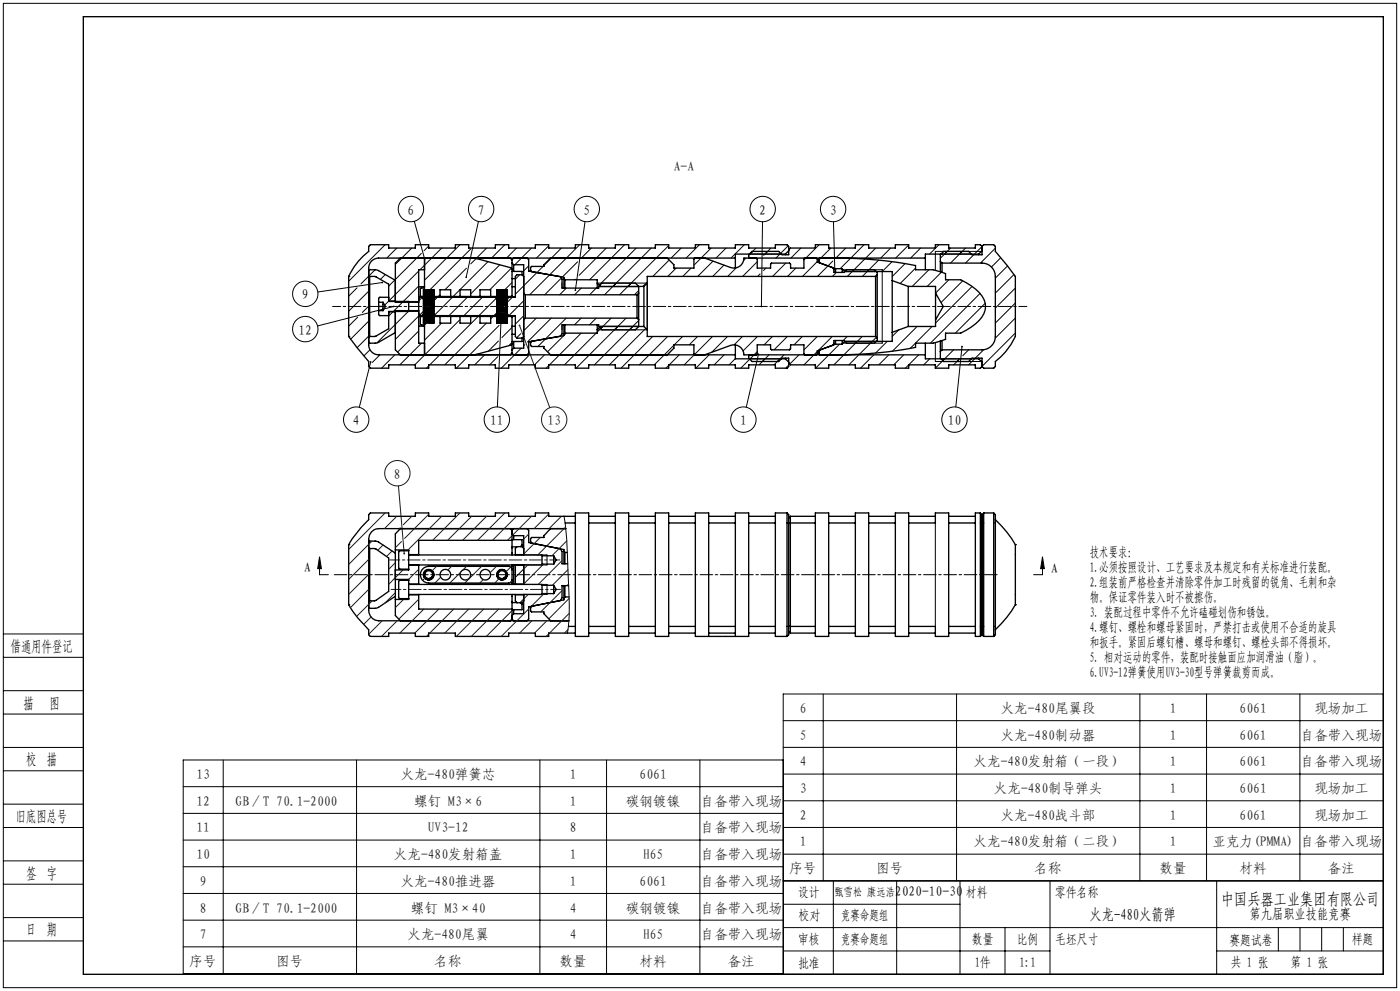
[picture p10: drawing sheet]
<svg xmlns="http://www.w3.org/2000/svg" width="420mm" height="297mm" viewBox="0 0 420 297" stroke-linecap="round" stroke-linejoin="round" font-family="sans-serif">
<g fill="none" stroke="#000" stroke-width=".3">
<path d="M1 1h418v295h-418zM124.3 66.3l3.1 11.2M143.5 66.4l-3.6 16.7M175.5 66.4l-2.9 20.6M224.8 76.2h9.6M228.8 66.5l-.4 25.3M250 66.5l.4 14.1M282.3 76.2h9.1M294.4 75.3h-13.8v5.7M114.7 84.7l-19.4 2.8M118.1 91.8l-22.8 5.9M118.6 93.3h7"/>
<path d="M118.6 90.3h7M150.3 96.2l-1.1 25.8M168.6 84.8v1.1M168.6 97.8v1M179.2 84.8h15v14h-15M179.6 97.8h12M179.6 85.9h12M252.9 80.8h11.8v.6v21.4h-11.8M253.4 81.4h9.5M111.2 108.5l-3.4 13.6M224.8 107.5h9.6M227.5 106.2l-3.6 15.9"/>
<path d="M253.4 102.3h9.5M280.6 102.7v5.6h13.8M282.3 107.5h9.1M288.6 103.9l-1.9 18.1M95.9 166.9l.5 3.5h-1.1zM95.9 166.9v5.3h2.6M157.1 175.2h7v.2v2.8h-7M157.1 166.3h7v.3v2.7h-7M312.7 166.9l.6 3.5h-1.1zM312.7 166.9v5.3h-2.6M1 197h24M1 190h24"/>
<path d="M1 214h24M1 207h24M235 216h180M247 208v56M287 208v56M342 208v56M362 208v56M390 208v56M1 224h24M1 231h24M55 235.8h180M67 227.8v64"/>
<path d="M107 227.8v64M162 227.8v64M182 227.8v64M210 227.8v64M235 224h180M235 232h180M235 240h180M235 227.8h-180v64h180v-83.8h180v56h-180M1 248h24M1 258h24M1 241h24M55 243.8h180"/>
<path d="M55 251.8h180M55 259.8h180M235 248h180M235 256h180M1 275h24M1 265h24M55 267.8h180M55 275.8h180M235 271h53M235 278h180M250 264v28M269 264v28"/>
<path d="M288 264v28M301.5 278v14M315 264v28M365 264v28M383.5 278v7M390 278v7M396.5 278v7M403 278v7M1 282h24M55 283.8h180M235 285h80M365 285h50"/>
<circle cx="123.3" cy="62.6" r="3.8"/>
<circle cx="144.3" cy="62.6" r="3.8"/>
<circle cx="176" cy="62.6" r="3.8"/>
<circle cx="228.8" cy="62.6" r="3.8"/>
<circle cx="249.9" cy="62.6" r="3.8"/>
<circle cx="91.6" cy="98.6" r="3.8"/>
<circle cx="91.6" cy="88.1" r="3.8"/>
<circle cx="106.9" cy="125.8" r="3.8"/>
<circle cx="149.1" cy="125.8" r="3.8"/>
<circle cx="223" cy="125.8" r="3.8"/>
<circle cx="286.3" cy="125.8" r="3.8"/>
</g>
<g fill="none" stroke="#191924" stroke-width=".3">
<path d="M155.9 97.5l9 24.7M119.5 145.6l1.8 20.3"/>
<circle cx="166.3" cy="125.8" r="3.8"/>
<circle cx="119.2" cy="141.8" r="3.8"/>
</g>
<path d="M100.1 172.2h199.2" fill="none" stroke="#000" stroke-width=".3" stroke-dasharray="3.8 .8 .8 .8" stroke-dashoffset="-.1"/>
<path d="M308.1 91.8h-208.3" fill="none" stroke="#000" stroke-width=".3" stroke-dasharray="3.8 .8 .8 .8" stroke-dashoffset="1.4"/>
<path d="M116.9 167.8h51" fill="none" stroke="#191924" stroke-width=".3" stroke-dasharray="3.8 .8 .8 .8" stroke-dashoffset=".8"/>
<path d="M168.1 176.7h-50.8" fill="none" stroke="#191924" stroke-width=".3" stroke-dasharray="3.8 .8 .8 .8" stroke-dashoffset=".9"/>
<path d="M25 5h390v287h-390zM415 264h-180v28" fill="none" stroke="#000" stroke-width=".4"/>
<path d="M127.2 77.3v.4h.2v-.2l.1 .2 .1-.4zM139.7 82.9v.4l.2-.2-.1 .2 .3-.1-.1-.3zM172.4 86.8v.4l.2-.2v.2h.2v-.4zM228.2 91.7v.3l.2 .1v-.3v.3l.2-.1v-.4zM250.2 80.4l.1 .4 .1-.2v.2l.2-.1v-.3zM288.4 103.7a.25 .25 0 0 0 .1 .4 .25 .25 0 0 0 .3-.2 .25 .25 0 0 0-.2-.3v.3v-.3zM227.3 106a.25 .25 0 0 0 .1 .4 .25 .25 0 0 0 .4-.1 .25 .25 0 0 0-.2-.4l-.1 .3 .1-.3zM150.1 96.1a.25 .25 0 0 0 .1 .3 .25 .25 0 0 0 .3-.1 .25 .25 0 0 0-.2-.3v.2v-.2zM111 108.3a.25 .25 0 0 0 .1 .4 .25 .25 0 0 0 .3-.1 .25 .25 0 0 0-.1-.3l-.1 .2 .1-.2zM117.9 91.7v.3h.4v-.2h-.2l.2-.1zM114.5 84.5l.1 .4 .3-.1 .1-.2-.3 .1 .3-.1-.2-.1z" fill="#000"/>
<path d="M121.1 165.7v.4l.2 .1v-.3l.1 .2v-.4zM155.7 97.4a.25 .25 0 0 0 .1 .4 .25 .25 0 0 0 .3-.3 .25 .25 0 0 0-.3-.2l.1 .2z" fill="#191924"/>
<g fill="#000">
<path d="M104.4 82.8a.2 .2 0 0 1 .4 0 .2 .2 0 0 1-.4 0zM104.4 100.8a.2 .2 0 0 1 .4 0 .2 .2 0 0 1-.4 0z"/>
<path d="M104.4 163.2a.2 .2 0 0 1 .4 0 .2 .2 0 0 1-.4 0zM104.4 181.2a.2 .2 0 0 1 .4 0 .2 .2 0 0 1-.4 0zM304.4 181.2a.2 .2 0 0 1 .4 0 .2 .2 0 0 1-.4 0zM304.4 163.2a.2 .2 0 0 1 .4 0 .2 .2 0 0 1-.4 0z"/>
<path d="M312.7 166.9l.6 3.5h-1.1zM95.9 166.9l.5 3.5h-1.1z"/>
</g>
<g fill="none" stroke="#000" stroke-width=".3">
<path d="M115.5 73.3l-10.9 11M119 74.3l-3 3M123.5 74.3l-4.9 5M126.4 75.9l-7.8 7.8M128.6 73.7l-1.4 1.4M132.5 74.3l-6.5 6.5M138 73.3l-10.6 10.7M141.2 74.6l-12.2 12.2M142.8 77.5l-1.6 1.6M146 74.3l-3 3M146.4 78.4l-10.4 10.4M149.9 79.4l-8.7 8.7"/>
<path d="M151.5 73.3l-4 4M155 74.3l-3 3M158.6 79.7l-1.5 1.5M159.4 74.3l-5 5M162.9 79.8l-8.3 8.4M164.6 73.7l-3.7 3.6M168.4 74.3l-5.2 5.3M173.3 78.4l-4.6 4.6M173.9 73.3l-15 15M177.4 74.3l-2.9 3M181.9 74.3l-8.2 8.2M187.4 73.3l-10.5 10.5"/>
<path d="M190.9 74.3l-11.1 11.1M195.4 74.3l-14 14M200.6 73.6l-14.7 14.7M200.8 77.9l-5 4.9M204.3 74.3l-3 3M209.8 73.3l-4 4M213.3 74.3l-5.1 5.2M213.9 78.3l-4.6 4.5M217.2 79.5l-3.4 3.3M217.8 74.3l-3 3M223.3 73.3l-4 4M223.8 77.3l-.7 .7"/>
<path d="M226.8 74.3l-2.2 2.2M227.2 78.5l-4.4 4.3M231.3 74.3l-2.2 2.2M235.8 78.8l-4 4M236.4 73.7l-3.6 3.6M240.3 74.3l-3 3M245.2 78.4l-4.5 4.4M245.8 73.3l-4.6 4.6M249.2 74.3l-3.5 3.6M249.9 78.2l-4.7 4.6M253.7 74.3l-2.9 2.9M255.2 77.4l-3.2 3.1"/>
<path d="M259.2 73.3l-4 4M259.4 77.6l-5.2 5.2M262.7 74.3l-3 3M263.6 78l-4.9 4.8M267.2 74.3l-3 3M267.6 78.4l-2.9 3M271.5 79l-3.8 3.9M272.6 73.4l-3.9 3.9M276.2 74.3l-3 3M281.7 73.3l-2.8 2.9M285.2 74.3l-3.1 3.1M289.7 74.3l-4.5 4.5"/>
<path d="M292.1 76.3l-2.5 2.5M295.1 73.3l-2.8 2.9M298.6 74.4l-4.5 4.4M300.2 77.3l-2.8 2.7M302.3 79.7l-3.7 3.7M107.1 86.3l-2.5 2.5M107.3 95l-2.7 2.7M110.6 96.2l-5.4 5.5M110.6 91.7l-1.9 2M110.6 87.3l-6 6M110.6 82.8l-2.3 2.3M112.5 80.8l-1.8 1.9"/>
<path d="M115.6 82.3l-1.5 1.4M117.9 93.4l-1.3 1.3M118.4 83.9l-1.8 1.8M122.7 93.1l-9.7 9.7M125.6 99.2l-6.3 6.3M125.6 94.7l-7 7M125.6 85.7l-7.6 7.6M125.6 81.2l-10.2 10.2M126.6 89.2l-1.4 1.4M127 93.3l-1.1 1.1M127 88.8h.1M127.2 88.6l-.1 .1"/>
<path d="M128 96.8l-.6 .7M128.7 91.6l-.5 .5M130.1 90.2l-.2 .2M131.2 89.1l-1 1M132 88.3l-.5 .5M132.5 96.8l-5.1 5.1M135.7 89.1l-5.2 5.2M138 95.8l-10.5 10.4M139.9 80.4l-6.4 6.4M140.2 89.1l-5.5 5.5M143.4 94.8l-14.5 14.5M144.7 89.1l-5.5 5.5"/>
<path d="M145.9 96.8l-12.5 12.5M147.9 94.8l-.7 .8M148.8 89.4l-5.1 5.2M149 93.8l-.8 .8M149.2 89l-.1 .2M149.7 97.5l-12.8 12.8M151.2 91.6l-.5 .5M152.1 90.7l-.1 .1M152.4 94.8l-.2 .3M153.4 80.4l-6.5 6.4M153.6 98.1l-3 3.1M153.6 84.7l-2.2 2.1"/>
<path d="M153.7 89.1l-1.5 1.5M155.9 82.3l-1.3 1.4M156.2 100l-1.2 1.2M157.1 90.2l-4.4 4.4M157.1 94.6l-2.5 2.5M160.9 95.3l-3.9 3.9M165.4 95.3l-7.2 7.2M168.4 83.3l-5 5M169.9 99.8l-.7 .7M169.9 95.3l-8.5 8.5M169.9 86.3l-2 2M172.6 83.7l-.2 .1"/>
<path d="M174.4 99.8l-9.5 9.5M174.4 95.3l-2 2M174.4 86.3l-2 2M178.8 99.8l-9.5 9.5M178.9 95.3l-2 2M178.9 86.3l-2 2M183.3 95.3l-4.1 4.2M187.8 95.3l-15 15M191.6 87.1l-1.3 1.2M191.6 96.1l-13.3 13.2M193.7 98.4l-10.9 10.9M194.2 84.5l-1.4 1.3"/>
<path d="M202.8 80.3l-2.5 2.5M207.3 80.3l-2.5 2.5M220.9 80.3l-2.6 2.5M228 82.1l-.7 .7M229.8 80.3l-.8 .8M238.8 80.3l-2.5 2.5M250.9 81.6l-1.2 1.2M269.6 98.9l-1.9 1.9M274.7 80.4l-4.6 4.6M275.1 97.8l-7.4 7.5M278.7 80.8l-5 5M279.6 97.8l-6.6 6.6"/>
<path d="M282.4 81.6l-4.2 4.2M284.6 83.8l-3.9 4M288.8 84.2l-6.5 6.5M291.6 85.8l-10.9 11M294 87.9l-14.9 14.9M295.6 90.9l-9 8.9M304.2 82.3l-5.6 5.5M304.6 86.3l-6 6M304.6 95.3l-6 6M304.6 99.8l-10.5 10.5M304.6 90.8l-6 6M110.6 100.7l-3.5 3.5"/>
<path d="M111 104.8l-1.8 1.9M114 106.3l-2.3 2.3M118.5 106.3l-4 4M126.5 102.8l-6.5 6.5M127.4 106.3l-3 3M128.6 109.7l-.7 .6M145.4 106.3l-3 3M149.3 106.9l-2.4 2.4M149.5 102.2l-3 3M153.6 102.6l-1 1M156.4 104.3l-6 6M157.5 103.3l-.4 .3"/>
<path d="M158.7 106.5l-2.8 2.8M163.4 106.3l-2.7 2.7M164.6 109.6l-.7 .7M169.1 100.6l-4.8 4.8M195.8 100.8l-9.5 9.5M200.3 100.8l-8.5 8.5M200.6 109.5l-.8 .8M202.2 103.5l-5.9 5.8M203.8 106.3l-3 3M204.8 100.8l-2.5 2.5M208.3 106.3l-3 3M209.3 100.8l-2.5 2.5"/>
<path d="M212.8 106.3l-4 4M213.8 100.8l-5.4 5.4M217.2 106.3l-3 3M218.3 100.8l-4.8 4.8M220.6 107.5l-1.9 1.8M222.7 100.8l-2.5 2.5M227.2 105.4l-5 4.9M227.2 100.8l-4.3 4.4M230.7 106.3l-3 3M231.7 100.8l-2.5 2.5M235.2 106.3l-3 3M236.2 100.8l-4 4"/>
<path d="M236.6 109.4l-.9 .9M237.2 104.4l-.5 .4M239.7 106.3l-2.8 2.8M240.7 100.8l-2.5 2.5M245.2 105.4l-4 3.9M245.2 100.8l-4 4.1M249.7 100.8l-4.2 4.3M251.9 103.2l-7.2 7.1M254.2 100.8l-1.2 1.2M257.7 106.3l-3 3M258.7 100.8l-8.5 8.5M262.1 106.3l-4 4"/>
<path d="M262.9 101.1l-5.1 5.1M266.2 102.3l-3.5 3.5M266.6 106.3l-3 3M271.1 106.3l-3 3M275.6 106.3l-4 4M278.9 107.5l-1.8 1.8M286.1 104.8l-5.5 5.5M287.7 107.7l-1.6 1.6M290.6 104.8l-1.8 1.8M292.4 107.5l-1.8 1.8M295.1 104.8l-2.5 2.5M169.2 154.7a109.6 109.6 0 0 1 1.2 17.2 88.4 88.4 0 0 1-.2 17.8"/>
<path d="M280.6 156.7v31M157.1 179.5l-1.1 1.1M157.1 166.1l-.2 .1M157.1 175v.1M157.1 170.5l-2.5 2.5"/>
</g>
<g fill="none" stroke="#000" stroke-width=".4">
<path d="M120.1 77.3l-1.5 1.5v11.8h7M127.7 77.4l-.3-.1v9h-1.1l-.2 .2v2.1l.2 .2h.7M127.9 77.3l-.5 .5M141.8 77.3l1.2 .2 10.2 2.7 .4 .5M142.5 77.4h10.6l.5 .5M153.6 78.8l.5 .5M154.1 79.3v2M154.1 79.3h3v25h-3M154.1 77.3l-.5 .5v10.8l-.2 .2h-1.2M158.1 77.3l.5 .5v3.4l10.6 1.9v.4M165.2 77.3l-2 2v.5h-3.7l-.3 .3v.9M200.2 77.3l2 2v1h6v-2.7l.3-.3"/>
<path d="M211.4 77.3l7.7 2.9a3 3 0 0 0 4.1-2.9h54.4M220.6 77.3h-107a3 3 0 0 0-3 3v23a3 3 0 0 0 3 3h107M220.6 77.3v3M224.6 77v-.7l1-1h8l1 1h2v-2.5l-.5-.5h-3.5v1h-8v-1h-4v1h-8v-1h-4v1h-8v-1h-4v1h-8v-1h-4v1h-8v-1h-4v1h-8v-1h-4v1h-8v-1h-4v1h-8v-1h-4v1h-8v-1h-4v1h-8v-1h-5.5l-.5 .5v1.5a20 20 0 0 0-6 7.5v18l6 7.5v1.5l.5 .5h5.5v-1h8v1h4v-1h8v1h4v-1h8v1h4v-1h8v1h4v-1h8v1h4v-1h8v1h4v-1h8v1h4v-1h8v1h4v-1h8v1h4v-1h8v1h3.5l.5-.5v-2.5h-2l-1 1h-8l-1-1v-.7M224.6 77v.3M224.6 77l.3 .3M226.9 77.3l.3 .3v2.7h4v-1.2l.3-.3h5.4l.3 .3v1.2h4v-2.7l.3-.3M235.6 76.2v.1M235.6 76.2h-15v1.1M236.6 75.2l-1 1M244.9 77.3l.3 .3v.9l4.7 1.7 .3 .6v.8h3l.8-.8h8.4l.8 .8v.7M245.7 78.2v.5"/>
<path d="M245.7 78.2l.2 .6 4.8 1.7M246 77.3l-.3 .3v.6M250.7 77.3a123.1 123.1 0 0 1 24 2.3v1.2a17.9 17.9 0 0 1 9 1.2v1.8h4.5a14.1 14.1 0 0 1 7 5.9 5.4 5.4 0 0 1-1.4 6.3 19 19 0 0 1-5.6 3.8h-4.5v1.9a17.9 17.9 0 0 1-9 1.1v1.3a123.1 123.1 0 0 1-24 2.2M277.6 77.3v3.5M282.1 78.3v3.2M282.1 78.3l.5 .5M282.6 78.8h12a4 4 0 0 1 4 4v18a4 4 0 0 1-4 4h-12M282.6 78.8v2.8M293.6 76.2v.1M293.6 76.2h-16v1.1M294.6 73.8l.5-.5h3l.5 .5v1.5l6 7.5v18a20 20 0 0 1-6 7.5v1.5l-.5 .5h-3l-.5-.5M294.6 73.8v2.5h-3l-1-1h-7.5l-1 1v2"/>
<path d="M294.6 73.8l-.5-.5h-1.5v1h-8v-1h-4v1h-8v-1h-4v1h-8v-1h-4v1h-8v-1h-4v1h-7.5l-.5 .5M294.6 75.2l-1 1M110.6 81.1l.3-.3 2.3 .2 5.4 3M110.6 82.5l.3 .3M110.9 82.8v18M110.9 82.8l1.8 .1 3.9 2.3v5.1h6v3h-6v5.2l-3.9 2.3h-1.8M113.6 93.1h1.3M113.6 90.6h1.3M113.6 91.8h1.3M114.9 90.6v2.5M114.9 90.6l.7 1.2-.7 1.3M116.6 89.1h-2.7l-.3 .4 .1 4.9 2.9 .2"/>
<path d="M116.6 93.4h2M116.6 90.2h2M118.6 99.7l-5.4 3-2.3 .1-.3-.3M125.6 94.8l4.4 .2M125.6 93.1h-7v11.7l1.5 1.5M125.6 88.9h2.9M125.6 85.9h1.8M125.6 97.8h1.8M125.6 94.1l.5 .5h.4M126.5 94.6h.6M126.5 89.1h.6M126.5 89.1h-.4l-.5 .5"/>
<path d="M126.5 89.1l.5 .5M127 88.8l2.8 .1-2.5 .1M127 94.8h.8M127 94.8h-.7l-.2 .2v2.1l.2 .2h1.1v9h.3M127 89.6v2h3.2v-2M127 88.8v-2h3.2v2M127 94.8v2h.4M127 94.1l-.5 .5M127 94.1h.1M127 89.6h.1M127.1 94.4l2.6 .1 .4 .3-2.6-.1-.3-.1zM127.2 96.8h.2"/>
<path d="M127.2 94.2l2.7 .2M127.3 95.5l2.6 .2M127.3 94.3l-.1-.4 2.9 .3-.1 .2-.6 .1M127.3 96.8l-.1-.3 2.6 .3h-2.4M127.3 92.7l-.2 .2 .2 .1M127.3 92.7l2.6 .2 .2 .2-2.9-.1M127.4 80.8h-1.8v22h1.8M127.4 93.1l2.7 .3-.6 .3M127.4 96.1l2.7 .3-1 .3M127.4 89.6h2.8M127.7 93.1h-.5l-.1 .2 2.8 .3M127.7 94.3l-.5 .1"/>
<path d="M127.8 95.6h-.6M127.8 93.9l-.6 .1M127.8 94.7l-.6 .1-.1 .2 2.8 .3M127.8 96l-.6 .1-.1 .2 2.7 .2M127.8 95.1l-.6 .1M127.8 93.5h-.6M128 92.6l-.7 .1M128.1 96.4l-.9 .1M129.6 86.8h.2M129.6 92.1h.2M129.7 87l-2.3 .1M129.7 92.5l.4 .2-.7 .1"/>
<path d="M129.8 92.1l.3 .1-1 .2M129.8 92.1h-2.8v2M129.8 91.5l-.2 .1M129.8 87.2l-2.5 .2M129.8 91.6l.1-.2 .2 .2M129.8 91l-2.5 .2M129.8 90.5l-2.5 .2M129.8 90.1l-2.4 .2M129.8 88.5l-2.4 .1M129.8 88l-2.4 .2M129.8 89.7l-2.4 .2M129.8 89.3l-2.4 .1"/>
<path d="M129.8 87.6l-2.4 .2M129.9 96.1h-.1a4.1 4.1 0 0 1-2.7-.4l3 .2-.8 .3M129.9 90l-2.5 .1M129.9 89.5l-2.5 .2M129.9 89.1l-2.5 .2M129.9 87.9l-2.5 .1M129.9 95.4l.1 .3-.5 .1M129.9 93.7l.1 .3-.6 .1h.8M129.9 90.4l-2.5 .1M129.9 88.7l-2.5 .2M129.9 95l.2 .1-.1 .2M129.9 95.4l-2.7-.2-.1 .2 .2 .1"/>
<path d="M129.9 93.7h-2.8l.3 .2 2.5 .1M130 94.9h-.5M130 93.2l-.5 .1M130 92.5l-2.9-.2 .4 .3 2.4 .2M130 95.3h-.5M130 89.1h.7M130 90.7l-2.6 .2M130 94.6h.7M130 94.8h.2M130.1 88.8h.1M130.1 88.9h20.7M130.1 87.2l-.2 .2-2.5 .2"/>
<path d="M130.1 88.1l-2.7 .3M130.1 91.1l-2.7 .3M130.1 92.1l.1 2M130.2 94.1l.5 .5M130.2 94.8v2h-.3M130.2 88.8h1.8M130.2 94.8h1.8M130.7 94.6h17.8M130.7 89.1h17.8M130.7 89.1l-.5 .5M132 88.8h3.2M132 94.8h3.2"/>
<path d="M132 88.8v-2h3.2v2M132 94.8v2h3.2v-2M135.2 88.8h2.8M135.2 94.8h2.8M138 88.8h3.2M138 94.8h3.2M138 88.8v-2h3.2v2M138 94.8v2h3.2v-2M141.2 88.8h2.8M141.2 94.8h2.8M144 88.8h3.2M144 94.8h3.2"/>
<path d="M144 88.8v-2h3.2v2M144 94.8v2h3.2v-2M147.2 88.8h1.9M147.2 94.8h1.9M148.5 94.6h.6M148.5 89.1h.6M148.5 89.1l.5 .5M149 94.1h3.2M149 89.6v2h3.2v-2M149 88.8v-2h3.2v2M149 94.8v2h.6M149 94.1l-.5 .5"/>
<path d="M149 89.6h.1M149.3 94.3l-.2 .2 .2 .2 2.6 .1M149.3 92.7l-.2 .2 .2 .1 2.6 .2M149.3 94.8l-.2 .1 .2 .2 2.6 .2M149.3 92.7l2.8 .3-.1 .2h-.5M149.3 94.4l2.8 .2-.1 .3h-.6M149.3 94.8l2.7 .2 .1 .2-.2 .1M149.3 93.1l2.7 .2 .1 .2-.2 .1M149.4 92.3l2.6 .2M149.4 95.6l2.5 .2 .2 .1-.1 .2M149.4 92.5h.1M149.4 95.2l2.5 .2 .2 .1-.2 .2"/>
<path d="M149.4 96.5l2.4 .2M149.4 89.6h2.8M149.6 86.8l-.2 .1M149.7 93l-.5 .1-.1 .2 2.8 .3M149.8 94.7l-19.7 .1M149.8 96l-.7 .2 3 .2-.2-.2-2.6-.2M149.8 93.9l-.7 .3 2.8 .2M149.8 95.5l-.5 .1-.2 .2 2.8 .3M149.8 94.3l-.6 .1M149.8 95.1l-.6 .1-.1 .2 2.8 .3M149.8 93.5l-.6 .1v.2a4.8 4.8 0 0 0 2.9 0l-.2-.1M150 96.4l-.9 .2a1.22 1.22 0 0 0 1.4 .3"/>
<path d="M150.5 96.7h-1.1M150.5 96.8h1.4M151.6 92.1h-2.6v2M151.7 92.1h.2zM151.8 91.5l-.1 .1 .2-.2 .2 .2M151.8 91.4v.1M151.8 92.2l-.7 .2M151.8 87.2l-2.6 .2M151.8 90.5l-2.5 .2M151.8 87.6l-2.4 .2M151.8 90.1l-2.5 .2M151.8 88.9l-2.5 .1"/>
<path d="M151.8 89.3l-2.5 .2M151.8 88l-2.5 .2M151.8 89.7l-2.5 .2M151.8 88.5l-2.5 .1M151.8 91l-2.5 .2M151.8 92.5l-2.6 .2M151.8 87l-2.3 .1M151.9 91.2l-2.5 .2M151.9 87.9l-2.5 .1M151.9 88.8h.3M151.9 90.4l-2.5 .1M151.9 90l-2.5 .1"/>
<path d="M151.9 88.7l-2.5 .2 2.4-.1M151.9 94.1l.2 .2-.1 .1M151.9 89.1l-2.5 .2M151.9 89.5l-2.5 .2M151.9 92.1h.2M151.9 92.4l.1 .4h-.7M152 95.3h-.5M152 96.1l-.7 .1M152 95.7l-.5 .1M152 94.4l-.6 .1M152 96.5l-.9 .1M152 89.1h.7"/>
<path d="M152 94.8h.2M152 94.6h.7M152.1 94.8h2.5M152.1 88.9h2.5M152.1 92.1l-.2 .2M152.1 92.1l.1 2M152.1 90.7l-2.7 .3M152.1 88.2l-2.7 .3M152.1 87.3l-2.7 .3M152.2 94.8h1.2l.2 .2v10.8M152.2 94.1l.5 .5M152.2 94.8v2h-.2"/>
<path d="M152.7 94.6h1.9v6.2l.5 .5h1.5M152.7 89.1l-.5 .5M153.6 88.9v.2M153.6 94.6v.2M153.6 81.3h3v1M153.6 85.9h1M153.6 97.8h1M153.6 83.5h1M154.1 88.9v.2M154.1 94.6v.2M156.6 82.3h-1.5l-.5 .5v6.3h-1.9M156.6 82.3l.5 .5"/>
<path d="M157.1 87.8l.5 .5M157.6 88.3v7M157.6 95.3l-.5 .5M157.6 95.3h33.5M157.6 88.3h33.5M159.2 81v.3M159.2 81l.3 .4M168.1 82.9l.5 .7v2.7h11v-.5l1-1h10l1 1v2M169.2 97.3v2.8M169.2 83.5v2.8M169.2 83.5l.3 .3M169.5 83.8v2.5"/>
<path d="M169.5 97.3v2.5M169.5 83.8h9.7v1M169.5 99.8l-.3 .3M179.2 97.3v1.5M179.2 84.8v1.5M179.2 98.8v1h-9.7M179.2 84.8l1 1h13M191.1 88.3v7M191.1 95.3l.5 .5M191.6 87.8v8M191.6 95.8v2l-1 1h-10l-1-1v-.5h-11v2.8l-.5 .7M191.6 87.8l-.5 .5"/>
<path d="M193.2 85.8v12M193.2 97.8h-13l-1 1M193.2 97.8l1 1M194.2 84.8v14M194.2 98.8v2h68.5M194.2 84.8l-1 1M250.7 80.5v1.1M250.7 80.5h2M252.7 80.6v1M252.7 80.6l.8 .8h14.2v2.7M252.7 80.5v.1M262.7 82.8v18"/>
<path d="M262.7 82.8h-68.5v2M263.2 82.3v19M263.2 82.3l-.5 .5M267.7 84.1v15.5M267.7 99.6v2.7h-14.2l-.8 .8M267.7 84.1l4.8 1.7M272.5 85.8v12M272.5 97.8l-4.8 1.8M272.5 85.8h8.2v2M280.7 87.8v8M280.7 95.8v2h-8.2M280.7 87.8l2.3 4-2.3 4"/>
<path d="M110.9 100.8l-.3 .3M127.4 105.8l.5 .5M153.6 103l-.4 .4-10.2 2.8-1.2 .1M153.6 105.8l-.5 .5h-10.6M153.6 100.2h1M153.6 105.8l.5 .5M154.1 102.3v2M154.1 104.3l-.5 .5M156.6 101.3v1h-3M157.1 100.8l-.5 .5M159.2 102.3v.4M159.2 102.7v.8l.3 .3h3.7v.5l2 2"/>
<path d="M159.5 102.3l-.3 .4M169.2 100.1v.5l-10.6 1.8v3.4l-.5 .5M200.2 106.3l2-2v-1h6v2.7l.3 .3M211.4 106.3l7.7-2.8a3 3 0 0 1 4.1 2.8h54.4M220.6 103.4v2.9M220.6 106.3v1.2h15M224.6 106.3v.3M224.9 106.3l-.3 .3M226.9 106.3l.3-.3v-2.7h4v1.2l.3 .3h5.4l.3-.3v-1.2h4v2.7l.3 .3M235.6 107.3v.2M235.6 107.5l1 1M236.6 108.8l.5 .5h7.5v1h4v-1h8v1h4v-1h8v1h4v-1h8v1h4v-1h8v1h1.5l.5-.5"/>
<path d="M245.7 105v.5M245.7 105.5v.5l.3 .3M245.9 104.9l-.2 .6M250.7 102v1.2M250.7 103.2l-5.5 2v.8l-.3 .3M252.7 102v1.1M252.7 103.1l-2 .1M262.7 100.8l.5 .5M263.2 101.3v.7l-.8 .8h-8.4l-.8-.8h-3v.8l-.3 .6M277.6 102.8v3.5M277.6 106.3v1.2h16M282.1 102.2v3.1"/>
<path d="M282.1 105.3v2l1 1h7.5l1-1h3v2.5M282.6 102.1v2.7M282.6 104.8l-.5 .5M293.6 107.3v.2M293.6 107.5l1 1M120.1 158.4l-1.5 1.6v4.8M153.1 158.4l.5 .6M153.6 159v2.9M154.1 158.4l-.5 .6M158.1 158.4l.5 .6v3.6l10.6 2.1v.5M165.2 158.4l-2 2.1v.6h-3.7l-.3 .3v1.3M169.5 156.7h3.1"/>
<path d="M169.8 158.4h-56.2a3.1 3.1 0 0 0-3 3.2v21.3a3.1 3.1 0 0 0 3 3.1h57.1M172.6 156.7v-3h4v3M172.6 154.7h-8v-1h-4v1h-8v-1h-4v1h-8v-1h-4v1h-8v-1h-4v1h-8v-1h-5.5l-.5 .5v1.5a29.2 29.2 0 0 0-6 7.5v18l.3 .6a31.5 31.5 0 0 0 5.7 6.9v1.5l.5 .5h5.5v-1h8v1h4v-1h8v1h16v-1h8v1h4v-1h8M172.6 156.7v31M176.6 156.7v31M176.6 156.7h8M176.6 154.7h8M184.6 156.7v-3h4v3M184.6 156.7v31M188.6 156.7v31M188.6 156.7h8M188.6 154.7h8"/>
<path d="M196.6 156.7v-3h4v3M196.6 156.7v31M200.6 156.7v31M200.6 156.7h8M200.6 154.7h8M208.6 156.7v-3h4v3M208.6 156.7v31M212.6 156.7v31M212.6 156.7h8M212.6 154.7h8M220.6 156.7v-3h4v3M220.6 156.7v31"/>
<path d="M224.6 156.7v31M224.6 156.7h8M224.6 154.7h8M232.6 156.7v31M236.1 153.7l.5 .5v36l-.5 .5M236.1 153.7v37M236.1 153.7h-3.5v3M237.1 154.7h7.5M237.1 154.7v35M237.1 154.7l-.5 .5M244.6 156.7v-3h4v3M244.6 156.7h-7.5l-.5 .2"/>
<path d="M244.6 156.7v31M248.6 156.7h8M248.6 154.7h8M248.6 156.7v31M256.6 156.7v-3h4v3M256.6 156.7v31M260.6 156.7h8M260.6 154.7h8M260.6 156.7v31M268.6 156.7v-3h4v3M268.6 156.7v31M272.6 156.7h8v-3h4v3"/>
<path d="M272.6 154.7h8M272.6 156.7v31M284.6 156.7h8M284.6 154.7h8M284.6 156.7v31M292.6 156.7v31M294.1 153.7v37M294.1 153.7h-1.5v3M294.1 153.7l.5 .5M294.6 154.2v36M295.1 153.7v37M295.1 153.7h3"/>
<path d="M295.1 153.7l-.5 .5M298.1 153.7v37M298.1 153.7l.5 .5v36l-.5 .5M298.6 155.7a27.9 27.9 0 0 1 6 7.8v15.9a4.1 4.1 0 0 1-1.1 3.7l-1.4 1.9-3.5 3.7M110.6 162.5l.3-.3 2.3 .1 5.4 3.5M110.6 164.1l.3 .3M110.9 164.4h1.7l4 2.8v10l-3.8 2.7-1.9 .2M110.9 164.4v15.7M118.6 178.7l-5.6 3.6h-2.1l-.3-.3M118.6 178.7v1M118.6 164.8v1M118.6 165.8v12.9"/>
<path d="M118.6 179.7v4.8l1.5 1.5M118.6 164.8h4v.3M118.6 173.7h4v.2M122.6 165.1h-2.7l-.3 .3 .1 5 2.9 .2M122.6 173.9h-2.7l-.3 .4 .1 4.9 2.9 .2M122.6 165.1v5.5M122.6 166.3h40v3h-40M122.6 173.9v5.5M122.6 175.2h40v3h-40M122.6 166.2h3M122.6 178.3h3M122.6 175.1h3"/>
<path d="M122.6 169.4h3M122.6 170.6v.2h-4M122.6 179.4v.3h-4M125.6 169.3v5.9M125.6 178.2v4.3h28M127.3 172.9a1.49 1.49 0 0 1 1.1-2.1 1.49 1.49 0 0 1 1.7 1.7 1.49 1.49 0 0 1-2.2 1M127.4 172.4a1.2 1.2 0 0 1 1-1.4 1.2 1.2 0 0 1 1.4 1.1 1.2 1.2 0 0 1-1 1.3M127.5 171.3l.4-.2a1.3 1.3 0 0 0 .1 2.2 1.3 1.3 0 0 0 2-1 1.43 1.43 0 0 1-2 1.4 1.43 1.43 0 0 1-.5-2.4zM127.7 173.4l.4 .2M129.2 173.3l-.9 .1M129.8 173.2a1.31 1.31 0 0 1-1.3 .6 1.31 1.31 0 0 1-1.1-.9 1.43 1.43 0 0 0 2 .3l.3 .1M149.4 173.2a1.49 1.49 0 0 1 .7-2.4 1.49 1.49 0 0 1 2 1.4 1.49 1.49 0 0 1-1.9 1.4"/>
<path d="M149.5 172.6a1.2 1.2 0 0 1 .7-1.5 1.2 1.2 0 0 1 1.5 .7 1.2 1.2 0 0 1-.7 1.6M149.6 171.3l.1-.1a1.3 1.3 0 0 0 .5 2.2 1.3 1.3 0 0 0 1.7-1.4 1.43 1.43 0 0 1-1.8 1.7 1.43 1.43 0 0 1-.5-2.4zM149.9 173.5l.4 .2M151.4 173.1l-.9 .3M151.9 172.9a1.31 1.31 0 0 1-1.1 .9 1.31 1.31 0 0 1-1.2-.7 1.43 1.43 0 0 0 1.9-.1h.4M153.6 170.7a1 1 0 0 0-1-1h-24a2.5 2.5 0 0 0-2.5 2.5 2.5 2.5 0 0 0 2.5 2.5h24a1 1 0 0 0 1-1M153.6 161.9v4.4M153.6 178.2v4.3M153.6 169.3v5.9M153.6 161.9h-28v4.4M153.6 161.7h3v1.6M153.6 163.9h1.5"/>
<path d="M153.6 160l.5 .5M154.1 160.5v1.2M154.1 169.3v5.9M154.1 160.5h3v5.8M154.6 166.2h2.5M154.6 169.3v5.9M154.6 178.2v1.9l.5 .5h1.5M154.6 178.3h2.5M154.6 175.1h2.5M154.6 169.4h2.5M156.6 163.3v.5M156.6 163.8h-1.5l-.5 .6v1.9"/>
<path d="M156.6 163.8l.5 .6M156.6 163.3l-.4 .5M157.1 169.3v5.9M157.1 178.2v5.7h-3M159.2 162.3l.3 .5M162.6 177.9h3.5M162.6 175.4h3.5M162.6 169.1h3.5M162.6 166.6h3.5M166.1 175.4v2.5M166.1 166.6v2.5M166.1 175.4l.8 1.3-.8 1.2"/>
<path d="M166.1 166.6l.8 1.2-.8 1.3M168.1 164.5l.5 .8v3.7h1.7M169.2 175.5v3.8M169.2 165.2v3.8M169.2 179.3v.5l-9.7 1.9-.3 .5M169.2 165.2l.3 .4M169.5 165.6v3.4M169.5 175.5v3.4M169.5 165.6h.7M169.5 178.9h1.2M169.5 178.9l-.3 .4M170.6 175.5h-2v3.7l-.5 .8-9.5 1.9v3.6l-.5 .5"/>
<path d="M110.9 180.1l-.3 .3M153.6 182.5v3M153.6 185.5l-.5 .5M153.6 180.6h1.5M153.6 185.5l.5 .5M154.1 182.7v1.2M154.1 183.9l-.5 .6M156.2 180.6l.4 .6M156.6 180.7v.5M156.6 181.2v1.5h-3M157.1 180.1l-.5 .5M159.2 181.8v1.3l.3 .3h3.7v.5l2 2.1"/>
<path d="M170.5 187.7h2.1M172.6 187.7v3h4v-3M176.6 187.7h8M176.6 189.7h8M184.6 187.7v3h4v-3M188.6 187.7h8M188.6 189.7h8M196.6 187.7v3h4v-3M200.6 187.7h8M200.6 189.7h8M208.6 187.7v3h4M212.6 187.7v3"/>
<path d="M212.6 190.7h8M212.6 187.7h8M212.6 189.7h8M220.6 187.7v3M224.6 187.7v3h-4M224.6 187.7h8M224.6 189.7h8M232.6 187.7v3h3.5M236.6 187.5l.5 .2h7.5M236.6 189.2l.5 .5M237.1 189.7h7.5M244.6 187.7v3h4v-3"/>
<path d="M248.6 187.7h8M248.6 189.7h8M256.6 187.7v3h4v-3M260.6 187.7h8M260.6 189.7h8M268.6 187.7v3h4v-3M272.6 187.7h8v3h4v-3M272.6 189.7h8M284.6 187.7h8M284.6 189.7h8M292.6 187.7v3h1.5M294.6 190.2l.5 .5"/>
<path d="M294.6 190.2l-.5 .5M295.1 190.7h3"/>
<circle cx="127.3" cy="88.3" r=".15"/>
<circle cx="127.3" cy="87.9" r=".15"/>
<circle cx="127.3" cy="90.4" r=".15"/>
<circle cx="127.3" cy="90.8" r=".15"/>
<circle cx="127.3" cy="90" r=".15"/>
<circle cx="127.3" cy="89.6" r=".15"/>
<circle cx="127.3" cy="89.2" r=".15"/>
<circle cx="127.3" cy="88.8" r=".15"/>
<circle cx="127.3" cy="87" r=".15"/>
<circle cx="127.3" cy="91.3" r=".15"/>
<circle cx="127.3" cy="87.5" r=".15"/>
<circle cx="130" cy="87.3" r=".15"/>
<circle cx="130" cy="87.7" r=".15"/>
<circle cx="130" cy="89.8" r=".15"/>
<circle cx="130" cy="89.4" r=".15"/>
<circle cx="130" cy="90.2" r=".15"/>
<circle cx="130" cy="88.1" r=".15"/>
<circle cx="130" cy="89" r=".15"/>
<circle cx="130" cy="88.6" r=".15"/>
<circle cx="130" cy="91.1" r=".15"/>
<circle cx="130" cy="90.6" r=".15"/>
<circle cx="149.3" cy="90.9" r=".15"/>
<circle cx="149.3" cy="91.3" r=".15"/>
<circle cx="149.3" cy="87.9" r=".15"/>
<circle cx="149.3" cy="90" r=".15"/>
<circle cx="149.3" cy="88.4" r=".15"/>
<circle cx="149.3" cy="88.8" r=".15"/>
<circle cx="149.3" cy="90.4" r=".15"/>
<circle cx="149.3" cy="89.6" r=".15"/>
<circle cx="149.3" cy="89.2" r=".15"/>
<circle cx="149.3" cy="87" r=".15"/>
<circle cx="149.3" cy="87.5" r=".15"/>
<circle cx="152" cy="91.1" r=".15"/>
<circle cx="152" cy="87.7" r=".15"/>
<circle cx="152" cy="88.1" r=".15"/>
<circle cx="152" cy="89" r=".15"/>
<circle cx="152" cy="89.8" r=".15"/>
<circle cx="152" cy="90.6" r=".15"/>
<circle cx="152" cy="89.4" r=".15"/>
<circle cx="152" cy="90.2" r=".15"/>
<circle cx="152" cy="88.6" r=".15"/>
<circle cx="152" cy="87.3" r=".15"/>
<circle cx="128.6" cy="172.2" r="1.6"/>
<circle cx="133.6" cy="172.2" r="1.6"/>
<circle cx="139.6" cy="172.2" r="1.6"/>
<circle cx="145.6" cy="172.2" r="1.6"/>
<circle cx="150.6" cy="172.2" r="1.6"/>
</g>
<g fill="none" stroke="#191924" stroke-width=".3">
<path d="M115.5 153.7l-10.9 11M119 154.7l-3.7 3.7M120.1 158.2l-.3 .2M123.5 154.7l-2.5 2.5M128.6 154.1l-7.2 7.3M132.5 154.7l-10.1 10.1M138 153.7l-8.2 8.2M141.5 154.7l-7.2 7.2M146 154.7l-7.2 7.2M151.5 153.7l-8.2 8.2M155 154.7l-7.2 7.2M159.4 154.7l-5.5 5.6"/>
<path d="M164.6 154.1l-4.4 4.3M168.4 154.7l-3.7 3.7M169.7 157.9l-8.4 8.4M110.6 176.6l-5.5 5.5M110.6 172.1l-6 6M110.6 167.6l-6 6M111.6 162.2l-7 7M114.9 163.3l-1.6 1.6M117.6 165.1l-1.6 1.7M118.6 177.6l-3.3 3.3M118.6 168.6l-2 2M120.4 162.3l-1.8 1.8"/>
<path d="M120.9 170.8l-4.3 4.3M121.1 179.7l-2.5 2.4M125.6 179.6l-6 6M125.6 170.6l-3 3.1M125.6 166.1l-.1 .1M127.4 173.3l-.6 .6M127.7 173l-.2 .2M131 169.7l-1.3 1.3M132.2 173l-1.7 1.7M135.5 169.7l-1.1 1.1M138.2 171.5l-3.2 3.2M140 169.7l-1.1 1.1"/>
<path d="M144.4 169.7l-5 5M145 173.7l-1.1 1M148.9 169.7l-1.8 1.9M149.6 173.5l-1.2 1.2M149.9 173.2l-.2 .2M153.2 169.9l-1.3 1.4M153.5 174.1l-.5 .6M153.6 160.6l-1.4 1.3M158.3 169.3l-1.2 1.2M158.5 178.2l-1.4 1.3M158.6 160.1l-1.5 1.5M162.1 161.1l-5 5"/>
<path d="M163.1 169.1l-6 5.9M163.2 177.9l-3.8 3.8M168.6 177l-6.4 6.4M168.6 168l-7.1 7.2M170 162.1l-4.4 4.5M170.4 170.7l-4.7 4.7M170.6 175l-.5 .5M170.7 179.4l-6.1 6.1M111.3 184.9l-2.2 2.3M111.7 180.1l-4.7 4.6M114.7 186l-4.1 4.1M119.2 186l-4.7 4.7"/>
<path d="M127.1 182.5l-7.1 7.2M128.6 190.1l-.7 .6M131.6 182.5l-7.2 7.2M136.1 182.5l-7.2 7.2M140.6 182.5l-7.2 7.2M145.1 182.5l-8.2 8.2M149.6 182.5l-8.2 8.2M153.6 183l-7.7 7.7M158.6 182.5l-8.2 8.2M159.6 186l-3.7 3.7M164.1 186l-3.7 3.7M164.6 190l-.7 .7"/>
<path d="M170.4 188.7l-1.1 1M170.8 183.8l-5.9 5.9"/>
</g>
<text font-size="4.9" x="366.3" y="271.1">中国兵器工业集团有限公司</text>
<g font-size="4.7">
<text x="3.2" y="195.3">借通用件登记</text>
<text x="7.1" y="212.3">描</text>
<text x="14.8" y="212.3">图</text>
<text x="7.9" y="229.3">校 描</text>
<text x="4.7" y="246.3">旧底图总号</text>
<text x="7.9" y="263.3">签 字</text>
<text x="326.8" y="275.8">火龙-480火箭弹</text>
<text x="7.9" y="280.2">日 期</text>
</g>
<text font-size="4.2" x="374.8" y="275.5">第九届职业技能竞赛</text>
<g font-size="4.1" fill="#191924">
<text x="202.2" y="51.3">A-A</text>
<text x="164.2" y="127.4">13</text>
<text x="118.2" y="143.5">8</text>
<text x="239.9" y="213.7">6</text>
<text x="300.2" y="213.7">火龙-480尾翼段</text>
<text x="350.9" y="213.7">1</text>
<text x="371.9" y="213.7">6061</text>
<text x="394.3" y="213.7">现场加工</text>
<text x="239.9" y="221.7">5</text>
<text x="300.2" y="221.7">火龙-480制动器</text>
<text x="350.9" y="221.7">1</text>
<text x="371.9" y="221.7">6061</text>
<text x="390.2" y="221.7">自备带入现场</text>
<text x="58.9" y="233.5">13</text>
<text x="120.2" y="233.5">火龙-480弹簧芯</text>
<text x="170.9" y="233.5">1</text>
<text x="191.9" y="233.5">6061</text>
<text x="239.9" y="229.7">4</text>
<text x="292.1" y="229.7">火龙-480发射箱（一段）</text>
<text x="350.9" y="229.7">1</text>
<text x="371.9" y="229.7">6061</text>
<text x="390.2" y="229.7">自备带入现场</text>
<text x="239.9" y="237.7">3</text>
<text x="298.2" y="237.7">火龙-480制导弹头</text>
<text x="350.9" y="237.7">1</text>
<text x="371.9" y="237.7">6061</text>
<text x="394.3" y="237.7">现场加工</text>
<text x="58.9" y="241.5">12</text>
<text x="70.7" y="241.5">GB／T 70.1-2000</text>
<text x="124.3" y="241.5">螺钉 M3×6</text>
<text x="170.9" y="241.5">1</text>
<text x="187.8" y="241.5">碳钢镀镍</text>
<text x="210.2" y="241.5">自备带入现场</text>
<text x="239.9" y="245.7">2</text>
<text x="300.2" y="245.7">火龙-480战斗部</text>
<text x="350.9" y="245.7">1</text>
<text x="371.9" y="245.7">6061</text>
<text x="394.3" y="245.7">现场加工</text>
<text x="58.9" y="249.5">11</text>
<text x="128.4" y="249.5">UV3-12</text>
<text x="170.9" y="249.5">8</text>
<text x="210.2" y="249.5">自备带入现场</text>
<text x="58.9" y="257.5">10</text>
<text x="118.2" y="257.5">火龙-480发射箱盖</text>
<text x="170.9" y="257.5">1</text>
<text x="192.9" y="257.5">H65</text>
<text x="210.2" y="257.5">自备带入现场</text>
<text x="239.9" y="253.7">1</text>
<text x="292.1" y="253.7">火龙-480发射箱（二段）</text>
<text x="350.9" y="253.7">1</text>
<text x="363.7" y="253.7">亚克力(PMMA)</text>
<text x="390.2" y="253.7">自备带入现场</text>
<text x="236.9" y="261.7">序号</text>
<text x="262.9" y="261.7">图号</text>
<text x="310.4" y="261.7">名称</text>
<text x="347.9" y="261.7">数量</text>
<text x="371.9" y="261.7">材料</text>
<text x="398.4" y="261.7">备注</text>
<text x="59.9" y="265.5">9</text>
<text x="120.2" y="265.5">火龙-480推进器</text>
<text x="170.9" y="265.5">1</text>
<text x="191.9" y="265.5">6061</text>
<text x="210.2" y="265.5">自备带入现场</text>
<text x="59.9" y="273.5">8</text>
<text x="70.7" y="273.5">GB／T 70.1-2000</text>
<text x="123.3" y="273.5">螺钉 M3×40</text>
<text x="170.9" y="273.5">4</text>
<text x="187.8" y="273.5">碳钢镀镍</text>
<text x="210.2" y="273.5">自备带入现场</text>
<text x="59.9" y="281.5">7</text>
<text x="122.2" y="281.5">火龙-480尾翼</text>
<text x="170.9" y="281.5">4</text>
<text x="192.9" y="281.5">H65</text>
<text x="210.2" y="281.5">自备带入现场</text>
<text x="56.9" y="289.5">序号</text>
<text x="82.9" y="289.5">图号</text>
<text x="130.4" y="289.5">名称</text>
<text x="167.9" y="289.5">数量</text>
<text x="191.9" y="289.5">材料</text>
<text x="218.4" y="289.5">备注</text>
</g>
<g font-size="4.1">
<text x="122.3" y="64.3">6</text>
<text x="143.3" y="64.3">7</text>
<text x="175" y="64.3">5</text>
<text x="227.8" y="64.3">2</text>
<text x="248.9" y="64.3">3</text>
<text x="90.6" y="89.7">9</text>
<text x="89.5" y="100.3">12</text>
<text x="105.8" y="127.4">4</text>
<text x="147" y="127.4">11</text>
<text x="222" y="127.4">1</text>
<text x="284.3" y="127.4">10</text>
<text x="326.9" y="167">技术要求：</text>
<text x="91.3" y="171.4">A</text>
<text x="315.3" y="171.7">A</text>
<text x="326.9" y="171.5">1.必须按照设计、工艺要求及本规定和有关标准进行装配。</text>
<text x="326.9" y="176">2.组装前严格检查并清除零件加工时残留的锐角、毛刺和杂</text>
<text x="326.9" y="180.5">物。保证零件装入时不被擦伤。</text>
<text x="326.9" y="185">3. 装配过程中零件不允许磕碰划伤和锈蚀。</text>
<text x="326.9" y="189.5">4.螺钉、螺栓和螺母紧固时，严禁打击或使用不合适的旋具</text>
<text x="326.9" y="194">和扳手。紧固后螺钉槽、螺母和螺钉、螺栓头部不得损坏。</text>
<text x="326.9" y="198.5">5. 相对运动的零件，装配时接触面应加润滑油（脂）。</text>
<text x="326.9" y="203">6.UV3-12弹簧使用UV3-30型号弹簧裁剪而成。</text>
<text x="239.4" y="268.7">设计</text>
<text x="268.5" y="268.5">2020-10-30</text>
<text x="289.8" y="268.8">材料</text>
<text x="316.6" y="268.8">零件名称</text>
<text x="239.5" y="275.8">校对</text>
<text x="252.3" y="275.7">竞赛命题组</text>
<text x="239.4" y="282.8">审核</text>
<text x="252.3" y="282.8">竞赛命题组</text>
<text x="291.6" y="282.9">数量</text>
<text x="305.1" y="282.9">比例</text>
<text x="316.6" y="282.9">毛坯尺寸</text>
<text x="368.8" y="283.2">赛题试卷</text>
<text x="405.5" y="283">样题</text>
<text x="239.4" y="290.1">批准</text>
<text x="292.4" y="289.8">1件</text>
<text x="305.9" y="289.8">1:1</text>
<text x="369.2" y="289.9">共 1 张</text>
<text x="387.1" y="289.9">第 1 张</text>
</g>
<text font-size="3.5" x="250.4" y="268.6">甄雪松 康远浩</text>
</svg>
